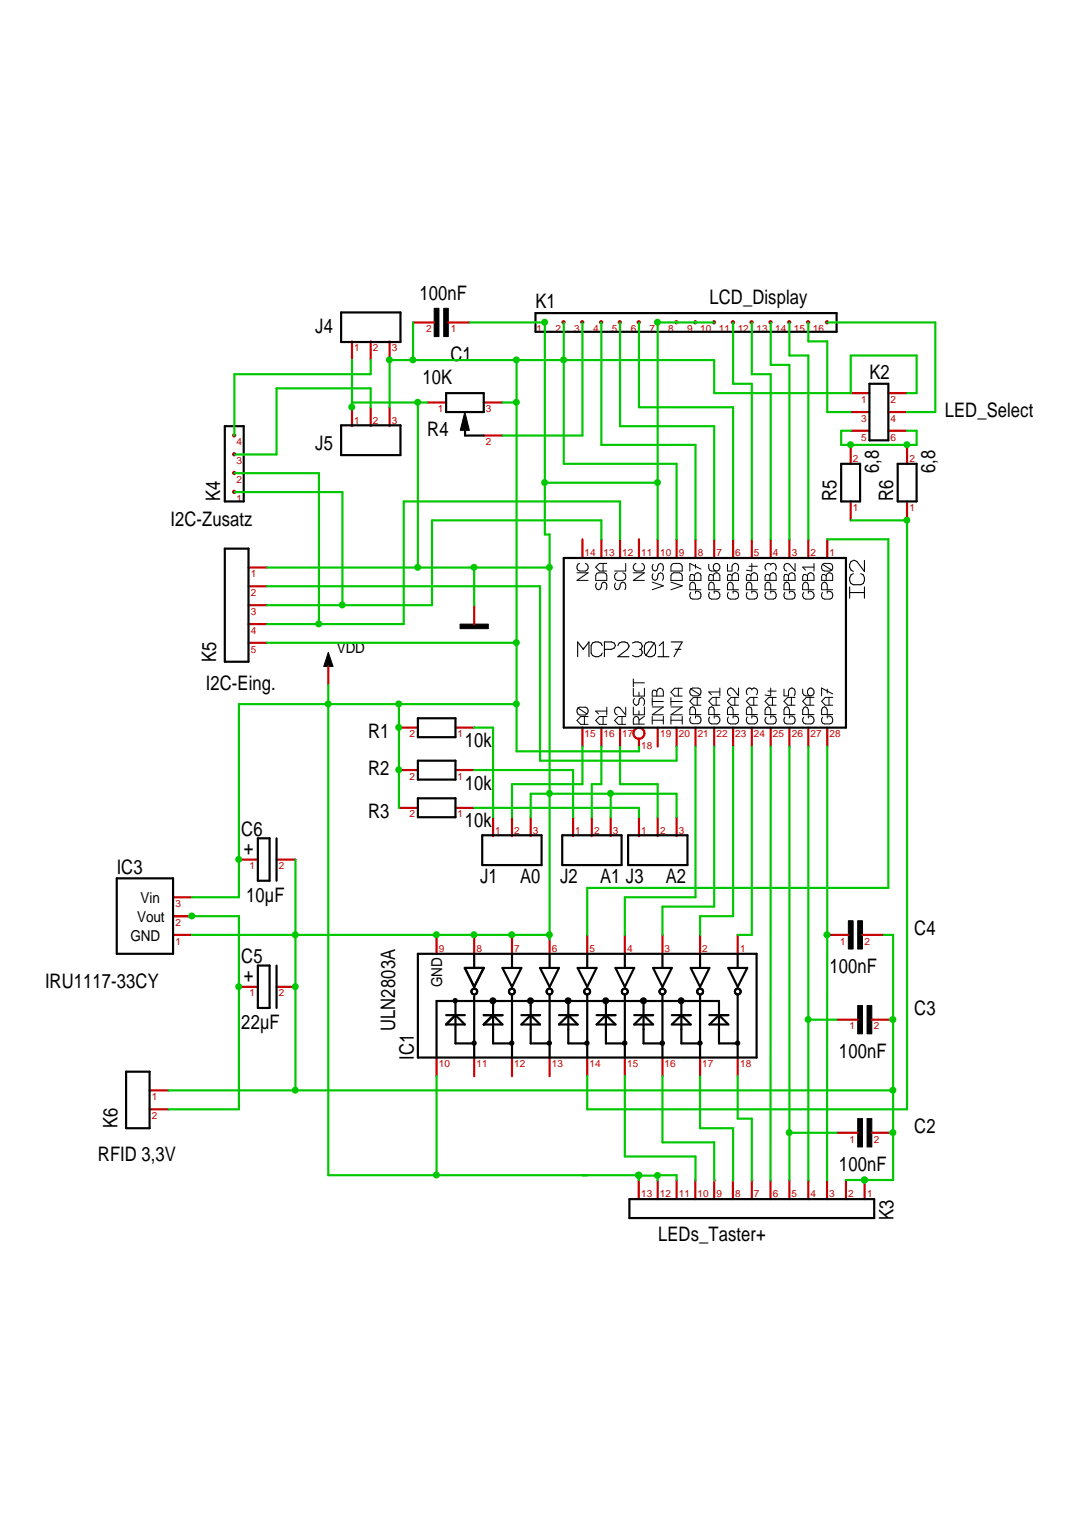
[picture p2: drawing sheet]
<svg xmlns="http://www.w3.org/2000/svg" width="210mm" height="297mm" viewBox="0 0 210 297" stroke-linecap="round" stroke-linejoin="round" font-family="sans-serif">
<g fill="#000001" stroke="#000001" stroke-width=".19">
<path d="M168.8 217.7h1v5.6h-1z" fill-rule="evenodd"/>
<path d="M167 217.7h.9v5.6h-.9z" fill-rule="evenodd"/>
<path d="M63.9 127l1 2.7h-1.9z" fill-rule="evenodd"/>
<path d="M89.6 121.5h5.5v.9h-5.5z" fill-rule="evenodd"/>
<path d="M168.8 195.7h1v5.5h-1z" fill-rule="evenodd"/>
<path d="M167 195.7h.9v5.5h-.9z" fill-rule="evenodd"/>
<path d="M84.5 60h1v5.5h-1z" fill-rule="evenodd"/>
<path d="M86.4 60h.9v5.5h-.9z" fill-rule="evenodd"/>
<path d="M167 179.2h.9v5.5h-.9z" fill-rule="evenodd"/>
<path d="M165.2 179.2h.9v5.5h-.9z" fill-rule="evenodd"/>
</g>
<g fill="none" stroke="#c80000" stroke-width=".42">
<path d="M68.5 66.4v3.7M68.5 79.3v3.7M72.2 66.4v3.7M72.2 79.3v3.7M75.9 66.4v3.7M75.9 79.3v3.7M80.4 62.8h4.1M87.3 62.8h4.1M165.7 76.5h3.6M173 76.5h3.6M165.7 86.6v3.7M165.7 97.6v3.7"/>
<path d="M165.7 83.8h3.6M165.7 80.2h3.6M173 83.8h3.6M173 80.2h3.6M176.6 86.6v3.7M176.6 97.6v3.7M92.3 117.8v3.7M63.9 129.7v3.7M77.7 157.3h3.7M77.7 149.9h3.7M77.7 141.6h3.7M88.7 157.3h3.6"/>
<path d="M88.7 149.9h3.6M88.7 141.6h3.6M96 159.1v3.7M99.7 159.1v3.7M103.3 159.1v3.7M111.6 159.1v3.7M115.2 159.1v3.7M118.9 159.1v3.7M124.4 159.1v3.7M128.1 159.1v3.7M131.7 159.1v3.7M46.5 167.3h3.7"/>
<path d="M53.8 167.3h3.7M46.5 192.1h3.7M53.8 192.1h3.7M161.1 182h4.1M162.9 198.5h4.1M167.9 182h4.1M169.8 198.5h4.1M162.9 220.5h4.1M169.8 220.5h4.1"/>
</g>
<g fill="none" stroke="#000001" stroke-width=".42">
<path d="M66.4 60.8h11.6v5.8h-11.6zM169.3 74.7h3.7v11h-3.7zM66.4 82.8h11.6v5.8h-11.6zM163.8 90.3h3.7v7.3h-3.7zM174.8 90.3h3.7v7.3h-3.7zM81.4 139.8h7.3v3.7h-7.3zM81.4 155.4h7.3v3.7h-7.3zM81.4 148.1h7.3v3.7h-7.3zM50.2 163.2h2.3v8.2h-2.3zM53.8 163.2v8.2M93.9 162.6h11.6v5.8h-11.6zM109.5 162.6h11.5v5.8h-11.5z"/>
<path d="M122.3 162.6h11.6v5.8h-11.6zM50.2 187.9h2.3v8.3h-2.3zM53.8 187.9v8.3"/>
</g>
<g fill="#000001">
<circle cx="96" cy="194.8" r=".68"/>
<circle cx="103.3" cy="194.8" r=".68"/>
<circle cx="110.6" cy="194.8" r=".68"/>
<circle cx="117.9" cy="194.8" r=".68"/>
<circle cx="125.3" cy="194.8" r=".69"/>
<circle cx="132.6" cy="194.8" r=".68"/>
<circle cx="99.6" cy="203" r=".52"/>
<circle cx="107" cy="203" r=".52"/>
<circle cx="114.3" cy="203" r=".52"/>
<circle cx="121.6" cy="203" r=".54"/>
<circle cx="129" cy="203" r=".54"/>
<circle cx="136.3" cy="203" r=".52"/>
<circle cx="143.6" cy="203" r=".52"/>
<circle cx="92.3" cy="203" r=".52"/>
<circle cx="88.6" cy="194.8" r=".52"/>
</g>
<g fill="none" stroke="#c80000" stroke-width=".42">
<path d="M83.2 78.3h3.7M94.2 78.3h3.6M94.2 84.8h3.6M85 182v3.7M92.3 182v3.7M99.7 182v3.7M107 182v3.7M114.3 182v3.7M121.7 182v3.7M129 182v3.7M136.3 182v3.7M143.6 182v3.7"/>
<path d="M85 205.9v3.6M92.3 205.9v3.6M99.7 205.9v3.6M107 205.9v3.6M114.3 205.9v3.6M121.7 205.9v3.6M129 205.9v3.6M136.3 205.9v3.6M143.6 205.9v3.6"/>
</g>
<g fill="none" stroke="#000001" stroke-width=".42">
<path d="M86.9 76.5h7.3v3.7h-7.3zM90.6 83.5v1.3h3.6M81.4 185.7h65.9v20.2h-65.9zM86.9 197.6h3.6M88.7 197.6l1.8 1.8h-3.6zM88.7 194.8v8.3h3.6M90.5 188.4h3.7l-1.9 3.7zM92.3 185.7v2.7M92.3 193.9v12M94.2 197.6h3.6M96 194.8v8.3h3.7M96 197.6l1.8 1.8h-3.6z"/>
<path d="M97.8 188.4h3.7l-1.8 3.7zM99.7 185.7v2.7M99.7 193.6v12.3M101.5 197.6h3.7M103.3 194.8v8.3h3.7M103.3 197.6l1.9 1.8h-3.7zM105.2 188.4h3.6l-1.8 3.7zM107 185.7v2.7M107 193.6v12.3M108.8 197.6h3.7M110.7 194.8v8.3h3.6M110.7 197.6l1.8 1.8h-3.7z"/>
<path d="M112.5 188.4h3.7l-1.9 3.7zM114.3 185.7v2.7M114.3 193.6v12.3M116.2 197.6h3.6M118 194.8v8.3h3.7M118 197.6l1.8 1.8h-3.6zM119.8 188.4h3.7l-1.8 3.7zM121.7 185.7v2.7M121.7 193.6v12.3M123.5 197.6h3.7M125.3 194.8v8.3h3.7M125.3 197.6l1.9 1.8h-3.7z"/>
<path d="M127.2 188.4h3.6l-1.8 3.7zM129 185.7v2.7M129 193.6v12.3M130.8 197.6h3.7M130.8 199.4l1.9-1.8 1.8 1.8zM132.7 194.8v8.3h3.6M134.5 188.4h3.6l-1.8 3.7zM136.3 185.7v2.7M136.3 193.6v12.3M138.1 197.6h3.7M138.1 199.4l1.9-1.8 1.8 1.8zM141.8 188.4h3.7l-1.9 3.7z"/>
<path d="M143.6 185.7v2.7M143.6 193.6v12.3M143.6 203.1h-3.6v-8.3h-55v11.1"/>
<circle cx="92.3" cy="193" r=".57"/>
<circle cx="99.7" cy="193" r=".57"/>
<circle cx="107" cy="193" r=".57"/>
<circle cx="114.3" cy="193" r=".59"/>
<circle cx="121.7" cy="193" r=".58"/>
<circle cx="129" cy="193" r=".57"/>
<circle cx="136.3" cy="193" r=".58"/>
<circle cx="143.7" cy="193" r=".57"/>
</g>
<path d="M90.5 80.2l.9 3.6h-1.8z" fill-rule="evenodd" fill="#000001" stroke="#000001" stroke-width=".19"/>
<g fill="#c80000">
<circle cx="45.6" cy="84.7" r=".42"/>
<circle cx="45.6" cy="88.4" r=".42"/>
<circle cx="45.6" cy="92.1" r=".42"/>
<circle cx="45.6" cy="95.7" r=".42"/>
</g>
<path d="M43.8 83h3.7v14.6h-3.7z" fill="none" stroke="#000001" stroke-width=".42"/>
<g fill="#c80000">
<circle cx="161" cy="62.7" r=".42"/>
<circle cx="157.4" cy="62.7" r=".42"/>
<circle cx="153.7" cy="62.7" r=".42"/>
<circle cx="150" cy="62.7" r=".42"/>
<circle cx="146.4" cy="62.7" r=".42"/>
<circle cx="142.7" cy="62.7" r=".42"/>
<circle cx="139" cy="62.7" r=".42"/>
<circle cx="135.4" cy="62.7" r=".42"/>
<circle cx="131.7" cy="62.7" r=".42"/>
<circle cx="128" cy="62.7" r=".42"/>
<circle cx="124.4" cy="62.7" r=".42"/>
<circle cx="120.7" cy="62.7" r=".42"/>
<circle cx="117.1" cy="62.7" r=".42"/>
<circle cx="113.4" cy="62.7" r=".42"/>
<circle cx="109.7" cy="62.7" r=".42"/>
<circle cx="106.1" cy="62.7" r=".42"/>
</g>
<path d="M104.3 60.9h58.6v3.7h-58.6zM43.8 106.8h4.6v22h-4.6zM109.8 108.6h54.9v33h-54.9zM22.7 171h11v14.7h-11zM24.6 208.6h4.5v11h-4.5zM122.6 233.4h47.6v3.7h-47.6z" fill="none" stroke="#000001" stroke-width=".42"/>
<g fill="none" stroke="#c80000" stroke-width=".42">
<path d="M48.4 117.8h3.6M48.4 114.1h3.6M48.4 110.5h3.6M113.4 105v3.6M117.1 105v3.6M120.7 105v3.6M124.4 105v3.6M128.1 105v3.6M131.7 105v3.6M135.4 105v3.6M139.1 105v3.6M142.7 105v3.6"/>
<path d="M146.4 105v3.6M150.1 105v3.6M153.7 105v3.6M157.4 105v3.6M161.1 105v3.6M48.4 125.1h3.6M48.4 121.5h3.6M113.4 141.6v3.7M117.1 141.6v3.7M120.7 141.6v3.7M124.4 143.8v1.5M128.1 141.6v3.7"/>
<path d="M131.7 141.6v3.7M135.4 141.6v3.7M139.1 141.6v3.7M142.7 141.6v3.7M146.4 141.6v3.7M150.1 141.6v3.7M153.7 141.6v3.7M157.4 141.6v3.7M161.1 141.6v3.7M33.7 174.7h3.7M33.7 178.3h3.7M33.7 182h3.7"/>
<path d="M29.1 215.9h3.7M29.1 212.2h3.7M124.4 229.8v3.6M128.1 229.8v3.6M131.7 229.8v3.6M135.4 229.8v3.6M139.1 229.8v3.6M142.7 229.8v3.6M146.4 229.8v3.6M150 229.8v3.6M153.7 229.8v3.6M157.4 229.8v3.6"/>
<path d="M161 229.8v3.6M164.7 229.8v3.6M168.4 229.8v3.6"/>
<circle cx="124.4" cy="142.7" r="1.09"/>
</g>
<g fill="none" stroke="#000001" stroke-width=".19">
<path d="M112.4 111.5h2.1l-2.1 1.5h2.1M112.9 109.7a.78 .78 0 0 0-.6 .7 .78 .78 0 0 0 .6 .8h1.1a.76 .76 0 0 0 .5-.8 .76 .76 0 0 0-.5-.7M116.2 113.5a.81 .81 0 0 0 .3 1.3l.4-.2 .2-.4 .2-.7 .3-.2 .4 .2 .2 .4v.5l-.2 .4M116.2 111.7l.3-.2h1.1l.4 .2 .2 .3v1h-2.2v-1zM117.4 109.7v1.5M118.2 109.7h-1.5l-.7 .7 .7 .8h1.5M119.8 113.5a.82 .82 0 0 0 .4 1.3l.4-.2 .1-.7 .2-.4 .4-.2 .4 .2 .1 .4v.5l-.1 .4M120.2 111.5a.78 .78 0 0 0-.5 .7 .78 .78 0 0 0 .5 .8h1.1a.76 .76 0 0 0 .6-.8 .76 .76 0 0 0-.6-.7M121.8 109.7v1.5h-2.1M123.3 111.5h2.2l-2.2 1.5h2.2M123.9 109.7a.76 .76 0 0 0-.6 .7 .76 .76 0 0 0 .6 .8h1.1a.78 .78 0 0 0 .5-.8 .78 .78 0 0 0-.5-.7M127 113.3l2.2 .7-2.2 .8"/>
<path d="M127.2 109.8a.81 .81 0 0 0 .4 1.4l.3-.2 .4-1.2 .3-.1 .4 .1 .2 .4v.6l-.2 .4M127.2 111.7a.81 .81 0 0 0 .4 1.3l.3-.2 .2-.8 .2-.3 .3-.2 .4 .2 .2 .3v.6l-.2 .4M130.6 113.3l2.2 .7-2.2 .8M130.9 111.7l.3-.2h1.1l.3 .2 .2 .3v1h-2.2v-1zM130.9 109.8l.3-.1h1.1l.3 .1 .2 .4v1h-2.2v-1zM134.5 111.8h.4l.3 .2 .2-.3 .4-.2 .5 .2 .2 .3v1h-2.2v-.8zM134.5 115.3a.81 .81 0 0 0 .4 1.3h1a.79 .79 0 0 0 .6-.7 .79 .79 0 0 0-.6-.8h-.5v.4M135.2 112v1M135.4 109.8v.8M135.4 114.8v-.9l-.2-.4-.3-.2-.4 .2-.2 .4v.9h2.2M136.5 110.8l-2.2-1.1v1.5M138 109.8v.8l.2 .4 .3 .2h1.1a.75 .75 0 0 0 .6-.9 .75 .75 0 0 0-.8-.6 .76 .76 0 0 0-.5 .7 .76 .76 0 0 0 .5 .8"/>
<path d="M138.2 111.8l.7 .2 .2-.3 .3-.2 .6 .2 .2 .3v1h-2.2v-.8zM138.2 115.3a.82 .82 0 0 0 .3 1.3h1.1a.79 .79 0 0 0 .6-.7 .79 .79 0 0 0-.6-.8h-.5v.4M138.9 112v1M139.1 114.8v-.9l-.2-.4-.4-.2-.3 .2-.2 .4v.9h2.2M141.6 109.8v1.4h.9v-1l.2-.4 .4-.1 .5 .1 .2 .4v.6l-.2 .4M141.8 111.8h.4l.3 .2 .2-.3 .4-.2 .5 .2 .2 .3v1h-2.2v-.8zM141.8 115.3a.81 .81 0 0 0 .4 1.3h1.1a.79 .79 0 0 0 .5-.7 .79 .79 0 0 0-.5-.8h-.6v.4M142.5 112v1M142.7 114.8v-.9l-.2-.4-.3-.2-.4 .2-.2 .4v.9h2.2M145.5 111.8l.7 .2 .2-.3 .4-.2 .5 .2 .2 .3v1h-2.2v-.8zM145.5 115.3a.82 .82 0 0 0 .3 1.3h1.1a.79 .79 0 0 0 .6-.7 .79 .79 0 0 0-.6-.8h-.5v.4M145.8 110.2h1.7"/>
<path d="M146.2 112v1M146.4 109.7v1.5l-1.1-.2M146.4 114.8v-.9l-.2-.4-.4-.2-.3 .2-.2 .4v.9h2.2M149.2 111.8l.7 .2 .2-.3 .3-.2 .6 .2 .1 .3v1h-2.1v-.8zM149.2 115.3a.78 .78 0 0 0 .3 1.3h1.1a.81 .81 0 0 0 .6-.7 .81 .81 0 0 0-.6-.8h-.5v.4M149.9 112v1M150.1 109.8l-.6-.1a.78 .78 0 0 0-.3 1.3M150.1 109.8l.5-.1a.82 .82 0 0 1 .4 1.3M150.1 114.8v-.9l-.2-.4-.4-.2-.3 .2-.2 .4v.9h2.1M150.1 109.8v.2M152.8 111.8h.4l.3 .2 .2-.3 .4-.2 .5 .2 .2 .3v1h-2.1v-.8zM152.8 115.3a.81 .81 0 0 0 .4 1.3h1.1a.79 .79 0 0 0 .5-.7 .79 .79 0 0 0-.5-.8h-.6v.4"/>
<path d="M153.5 112v1M153.7 114.8v-.9l-.2-.4-.3-.2-.4 .2-.1 .4v.9h2.1M154.8 109.7v1.5l-1.1-1.4-.5-.1a.76 .76 0 0 0-.6 .7 .76 .76 0 0 0 .6 .8M156.5 111.8l.7 .2 .2-.3 .3-.2 .6 .2 .2 .3v1h-2.2v-.8zM156.5 115.3a.78 .78 0 0 0 .3 1.3h1.1a.79 .79 0 0 0 .6-.7 .79 .79 0 0 0-.6-.8h-.5v.4M157.2 112v1M157.4 114.8v-.9l-.2-.4-.4-.2-.3 .2-.2 .4v.9h2.2M158.5 109.7v1.5M158.5 110.4h-2.2l.5 .6M160.1 111.8h.4l.4 .2 .2-.3 .3-.2 .6 .2 .1 .3v1h-2.1v-.8zM160.1 109.8a.81 .81 0 0 0 .4 1.4h1.1l.4-.2M160.1 109.8l.4-.1h1.1a.81 .81 0 0 1 .4 1.3"/>
<path d="M160.1 115.3a.81 .81 0 0 0 .4 1.3h1.1a.79 .79 0 0 0 .6-.7 .79 .79 0 0 0-.6-.8h-.5v.4M160.1 109.8l1.9 1.2M160.9 112v1M161.1 114.8v-.9l-.2-.4-.4-.2-.4 .2-.1 .4v.9h2.1M112.5 137.8l.4-.1h1.1a.78 .78 0 0 1 .3 1.3M112.5 137.8a.87 .87 0 0 0 .4 1.4h1.1l.3-.2M112.5 137.8l1.8 1.2M113.8 139.5v1.5M114.5 139.5h-1.4l-.7 .7 .7 .8h1.4M117.4 139.5v1.5M118.2 137.7v1.5M118.2 139.5h-1.5l-.7 .7 .7 .8h1.5"/>
<path d="M118.2 138.4h-2.2l.5 .6M121.1 139.5v1.5M121.8 139.5h-1.4l-.7 .7 .7 .8h1.4M121.8 137.7v1.5l-1.1-1.4-.5-.1a.81 .81 0 0 0-.6 .7 .81 .81 0 0 0 .6 .8M123.3 132.2v1.5M123.3 134v1.5h2.2v-1.5M123.3 137.6v1.5h2.2v-1.5M123.3 132.9h2.2M123.5 136a.82 .82 0 0 0 .4 1.3l.3-.2 .4-1.1 .4-.2 .3 .2 .2 .3v.6l-.2 .4M124.4 134.7v.8M124.4 138.4v.7M125.5 139.4l-1.1 .8"/>
<path d="M127 137.6h2.2l-2.2 1.5h2.2M127 135.8v1.5M127 139.4v1.6M127 136.6h2.2M127.2 134.4h.4l.3 .2 .2-.4 .3-.2 .6 .2 .2 .4v.9h-2.2v-.8zM127.9 134.6v.9M129.2 139.4v1.6M130.6 137.6h2.2l-2.2 1.5h2.2M130.6 136.6h2.2M130.6 135.8v1.5M130.6 139.4v1.6M132.1 134v1.5"/>
<path d="M132.8 134h-1.4l-.8 .7 .8 .8h1.4M132.8 139.4v1.6M134.5 134.1a.85 .85 0 0 0 .4 1.4h1l.4-.3M134.5 139.6a.81 .81 0 0 0 .4 1.3h1a.76 .76 0 0 0 .6-.8 .76 .76 0 0 0-.6-.7h-.5v.4M134.5 134.1l.4-.2h1a.81 .81 0 0 1 .4 1.3M134.5 134.1l1.8 1.1M135.4 139.1v-1l-.2-.4-.3-.1-.4 .1-.2 .4v1h2.2M135.8 135.7v1.6M136.5 135.7h-1.5l-.7 .8 .7 .8h1.5M138.2 139.6a.87 .87 0 0 0 .3 1.3h1.1a.79 .79 0 0 0 .6-.7 .79 .79 0 0 0-.6-.8h-.5v.4M139.1 139.1v-1l-.2-.4-.4-.1-.3 .1-.2 .4v1h2.2M139.4 135.7v1.6"/>
<path d="M140.2 135.7h-1.5l-.7 .8 .7 .8h1.5M140.2 133.9v1.6M140.2 134.7h-2.2l.5 .5M141.8 139.6a.85 .85 0 0 0 .4 1.3h1.1a.79 .79 0 0 0 .5-.7 .79 .79 0 0 0-.5-.8h-.6v.4M142.7 139.1v-1l-.2-.4-.3-.1-.4 .1-.2 .4v1h2.2M143.1 135.7v1.6M143.8 135.7h-1.4l-.8 .8 .8 .8h1.4M143.8 133.9v1.6l-1.1-1.4-.5-.2a.79 .79 0 0 0-.6 .8 .79 .79 0 0 0 .6 .8M145.5 139.6a.87 .87 0 0 0 .3 1.3h1.1a.79 .79 0 0 0 .6-.7 .79 .79 0 0 0-.6-.8h-.5v.4M146.4 139.1v-1l-.2-.4-.4-.1-.3 .1-.2 .4v1h2.2M146.4 134.1l-.4-.2a.76 .76 0 0 0-.7 .5 .76 .76 0 0 0 .2 .8M146.4 134.1l.5-.2a.81 .81 0 0 1 .4 1.3"/>
<path d="M146.4 134.1v.2M146.8 135.7v1.6M147.5 135.7h-1.5l-.7 .8 .7 .8h1.5M149.2 139.6a.78 .78 0 0 0 .3 1.3h1.1a.81 .81 0 0 0 .6-.7 .81 .81 0 0 0-.6-.8h-.5v.4M149.5 134.5h1.6M150.1 139.1v-.9l-.2-.4-.4-.2-.3 .2-.2 .4v.9h2.1M150.1 133.9v1.6l-1.1-.2M150.4 135.7v1.6M151.1 135.7h-1.4l-.7 .8 .7 .8h1.4M152.7 134.1v1.4h.8v-1l.2-.4 .6-.2a.98 .98 0 0 1 .3 1.6M152.8 139.6a.81 .81 0 0 0 .4 1.3h1.1a.79 .79 0 0 0 .5-.7 .79 .79 0 0 0-.5-.8h-.6v.4M153.7 139.1v-.9l-.2-.4-.3-.2-.4 .2-.1 .4v.9h2.1"/>
<path d="M154.1 135.7v1.6M154.8 135.7h-1.4l-.7 .8 .7 .8h1.4M156.3 134.1v.8l.2 .4 .3 .2h1.1a.78 .78 0 0 0 .6-.9 .78 .78 0 0 0-.8-.7 .82 .82 0 0 0-.5 .8 .82 .82 0 0 0 .5 .8M156.5 139.6a.78 .78 0 0 0 .3 1.3h1.1a.79 .79 0 0 0 .6-.7 .79 .79 0 0 0-.6-.8h-.5v.4M157.4 139.1v-.9l-.2-.4-.4-.2-.3 .2-.2 .4v.9h2.2M157.7 135.7v1.6M158.5 135.7h-1.5l-.7 .8 .7 .8h1.5M160.1 139.6a.81 .81 0 0 0 .4 1.3h1.1a.79 .79 0 0 0 .6-.7 .79 .79 0 0 0-.6-.8h-.5v.4M161.1 139.1v-.9l-.2-.4-.4-.2-.4 .2-.1 .4v.9h2.1M161.1 134.1v.8M161.4 135.7v1.6M162.1 135.7h-1.4l-.7 .8 .7 .8h1.4"/>
<path d="M162.1 135.1l-2.1-1.2v1.6M124.4 141v-1l-.2-.4-.3-.2-.4 .2-.2 .4v1h2.2M127 140.2h2.2M130.6 140.2h2.2"/>
</g>
<g fill="none" stroke="#000001" stroke-width=".21">
<path d="M165.4 115.3h2.9M165.4 114.2v2.2M166.2 111.7a1.15 1.15 0 0 0-.8 1 1.15 1.15 0 0 0 .8 1.1h1.4a1.15 1.15 0 0 0 .8-1.1 1.15 1.15 0 0 0-.8-1M168.3 109.1v2.1l-1.4-1.9-.7-.2a1.15 1.15 0 0 0-.8 1.1 1.15 1.15 0 0 0 .8 1M168.3 114.2v2.2M113.6 126.4l-1.1-1.4v2.8M113.6 126.1v.3M113.6 126.4l1.1-1.4v2.8M117.3 125.7a1.15 1.15 0 0 0-1.1-.8 1.15 1.15 0 0 0-1.1 .8v1.4a1.15 1.15 0 0 0 1.1 .8 1.15 1.15 0 0 0 1.1-.8M117.7 126.4h1.3l.6-.3 .2-.4-.2-.5-.6-.2h-1.3v2.8M120.3 125.7a1.12 1.12 0 0 1 1.2-.8 1.12 1.12 0 0 1 1 1l-.3 .5-1.9 1.4h2.2M123.1 125.2a1.24 1.24 0 0 1 2 .5l-.3 .7"/>
<path d="M124.5 126.4h.3M124.8 126.4l.3 .7a1.2 1.2 0 0 1-2 .5M127.4 125.2l.2 .5v1.4a1.17 1.17 0 0 1-1.8 .5M127.4 125.2a1.24 1.24 0 0 0-1.9 .5v1.4l.3 .5M127.4 125.2l-1.6 2.4M128.1 127.8h2.2M128.4 125.7l.8-.7v2.8M130.7 125h2.1l-1.6 2.8M131.5 126.4h1.1"/>
</g>
<path d="M92.3 157.3h32.1v1.8M92.3 149.9h19.3v9.2M92.3 141.6h3.7v17.5M113.4 145.3v7.3h-13.7v6.5M117.1 145.3v7.3h-1.9v6.5M120.7 145.3v7.3h7.4v6.5" fill="none" stroke="#00c800" stroke-width=".42"/>
<g fill="#00c800">
<circle cx="165.6" cy="86.6" r=".68"/>
<circle cx="176.6" cy="86.6" r=".68"/>
</g>
<path d="M165.7 83.8h-1.9v2.8h14.7v-2.8h-1.9M176.6 101.3v114.6h-62.3v-6.4" fill="none" stroke="#00c800" stroke-width=".42"/>
<circle cx="176.6" cy="101.2" r=".68" fill="#00c800"/>
<path d="M72.2 79.3v-3.7h-18.4v12.9h-8.2M72.2 70.1v2.7h-26.6v12M165.7 101.3h10.9M150.1 145.3l-.1 84.5M162.9 220.5h-9.2v9.2" fill="none" stroke="#00c800" stroke-width=".42"/>
<path d="M153.7 229.7v.1" fill="none" stroke="#f0f" stroke-width=".42"/>
<circle cx="153.7" cy="220.5" r=".68" fill="#00c800"/>
<path d="M153.7 145.3v75.2" fill="none" stroke="#00c800" stroke-width=".42"/>
<circle cx="161" cy="182" r=".69" fill="#00c800"/>
<path d="M63.9 137.1v91.7h21.1v-19.3M161.1 145.3l-.1 84.5" fill="none" stroke="#00c800" stroke-width=".42"/>
<path d="M128.1 228.8h.1M131.7 229.7v.1" fill="none" stroke="#f0f" stroke-width=".42"/>
<circle cx="124.4" cy="228.8" r=".68" fill="#00c800"/>
<path d="M85 228.8h43.1v1M124.4 228.8v1M128.1 228.8h3.6v.9" fill="none" stroke="#00c800" stroke-width=".42"/>
<g fill="#00c800">
<circle cx="77.6" cy="137" r=".68"/>
<circle cx="77.6" cy="141.6" r=".68"/>
</g>
<path d="M63.9 137.1h13.8M77.7 141.6v15.7" fill="none" stroke="#00c800" stroke-width=".42"/>
<circle cx="77.6" cy="149.8" r=".68" fill="#00c800"/>
<path d="M77.7 137.1v4.5" fill="none" stroke="#00c800" stroke-width=".42"/>
<circle cx="124.4" cy="228.7" r=".69" fill="#00c800"/>
<path d="M109.8 70.1h29.3v6.4h26.6v-7.3h12.8v7.3h-1.9" fill="none" stroke="#00c800" stroke-width=".42"/>
<circle cx="75.8" cy="70" r=".68" fill="#00c800"/>
<path d="M75.9 70.1v9.2" fill="none" stroke="#00c800" stroke-width=".42"/>
<circle cx="80.4" cy="70" r=".68" fill="#00c800"/>
<path d="M75.9 70.1h4.5" fill="none" stroke="#00c800" stroke-width=".42"/>
<circle cx="100.5" cy="78.3" r=".68" fill="#00c800"/>
<path d="M100.6 70.1v8.2h-2.8" fill="none" stroke="#00c800" stroke-width=".42"/>
<g fill="#00c800">
<circle cx="128" cy="228.8" r=".68"/>
<circle cx="124.4" cy="228.8" r=".69"/>
</g>
<path d="M124.4 228.8h.1" fill="none" stroke="#00c800" stroke-width=".42"/>
<circle cx="85" cy="228.7" r=".68" fill="#00c800"/>
<path d="M124.4 228.8v.9" fill="none" stroke="#00c800" stroke-width=".42"/>
<circle cx="124.4" cy="228.8" r=".21" fill="#00c800"/>
<path d="M109.8 62.8v7.3" fill="none" stroke="#00c800" stroke-width=".42"/>
<circle cx="46.5" cy="167.3" r=".68" fill="#00c800"/>
<path d="M100.6 137.1v9.1h23.8" fill="none" stroke="#00c800" stroke-width=".42"/>
<g fill="#00c800">
<circle cx="100.5" cy="125.1" r=".68"/>
<circle cx="100.5" cy="70" r=".68"/>
</g>
<path d="M100.6 78.3v46.8" fill="none" stroke="#00c800" stroke-width=".42"/>
<g fill="#00c800">
<circle cx="109.7" cy="70" r=".68"/>
<circle cx="100.5" cy="137" r=".68"/>
</g>
<path d="M80.4 62.8v7.3M77.7 137.1h22.9" fill="none" stroke="#00c800" stroke-width=".42"/>
<circle cx="63.9" cy="137" r=".69" fill="#00c800"/>
<path d="M80.4 70.1h29.4v20.2h21.9v14.7M52 125.1h48.6v12M63.9 133.4v3.7h-17.4v37.6h-9.1M124.4 145.3v.9" fill="none" stroke="#00c800" stroke-width=".42"/>
<path d="M168.4 229.7h.1" fill="none" stroke="#f0f" stroke-width=".42"/>
<circle cx="57.5" cy="212.2" r=".68" fill="#00c800"/>
<path d="M32.8 212.2h24.7" fill="none" stroke="#00c800" stroke-width=".42"/>
<g fill="#00c800">
<circle cx="173.9" cy="212.2" r=".69"/>
<circle cx="173.9" cy="220.5" r=".69"/>
</g>
<path d="M164.7 229.7v.1M168.4 229.7h5.5" fill="none" stroke="#00c800" stroke-width=".42"/>
<g fill="#00c800">
<circle cx="168.3" cy="229.6" r=".68"/>
<circle cx="168.3" cy="229.7" r=".68"/>
</g>
<path d="M172 182h1.9v47.7M57.5 212.2h116.4M164.7 229.7l3.7 .1" fill="none" stroke="#00c800" stroke-width=".42"/>
<circle cx="107" cy="181.9" r=".68" fill="#00c800"/>
<path d="M107 154.5v27.5M57.5 167.3v44.9M37.4 182h47.6" fill="none" stroke="#00c800" stroke-width=".42"/>
<circle cx="173.9" cy="198.5" r=".69" fill="#00c800"/>
<path d="M92.3 182h7.4" fill="none" stroke="#00c800" stroke-width=".42"/>
<circle cx="85" cy="181.9" r=".68" fill="#00c800"/>
<path d="M85 182h7.3" fill="none" stroke="#00c800" stroke-width=".42"/>
<g fill="#00c800">
<circle cx="57.5" cy="181.9" r=".68"/>
<circle cx="57.5" cy="192.1" r=".68"/>
<circle cx="92.3" cy="181.9" r=".68"/>
<circle cx="99.6" cy="182" r=".69"/>
</g>
<path d="M103.3 154.5h3.7M118.9 154.5h12.8v4.6M99.7 182h7.3" fill="none" stroke="#00c800" stroke-width=".42"/>
<circle cx="118.9" cy="154.4" r=".68" fill="#00c800"/>
<path d="M107 154.5h11.9v4.6" fill="none" stroke="#00c800" stroke-width=".42"/>
<circle cx="107" cy="154.4" r=".68" fill="#00c800"/>
<path d="M106.1 94v10h.9v50.5M92.3 110.5h14.7M103.3 154.5v4.6M107 182v.9" fill="none" stroke="#00c800" stroke-width=".42"/>
<circle cx="68.5" cy="79.2" r=".68" fill="#00c800"/>
<path d="M68.5 70.1v9.2" fill="none" stroke="#00c800" stroke-width=".42"/>
<circle cx="81.3" cy="78.3" r=".68" fill="#00c800"/>
<path d="M68.5 78.3h12.9" fill="none" stroke="#00c800" stroke-width=".42"/>
<circle cx="81.3" cy="110.4" r=".68" fill="#00c800"/>
<path d="M83.2 78.3h-1.8v32.2h10.9" fill="none" stroke="#00c800" stroke-width=".42"/>
<circle cx="106" cy="62.7" r=".68" fill="#00c800"/>
<path d="M91.4 62.8h14.7" fill="none" stroke="#00c800" stroke-width=".42"/>
<circle cx="106" cy="93.9" r=".68" fill="#00c800"/>
<path d="M106.1 62.8v31.2h22" fill="none" stroke="#00c800" stroke-width=".42"/>
<circle cx="92.3" cy="110.4" r=".68" fill="#00c800"/>
<path d="M128.1 62.8h11" fill="none" stroke="#00c800" stroke-width=".42"/>
<circle cx="128" cy="62.7" r=".68" fill="#00c800"/>
<path d="M128.1 94v11M52 110.5h29.4" fill="none" stroke="#00c800" stroke-width=".42"/>
<g fill="#00c800">
<circle cx="128" cy="93.9" r=".68"/>
<circle cx="107" cy="110.4" r=".68"/>
</g>
<path d="M128.1 62.8v31.2M92.3 110.5v7.3M161.1 105h11.9v67.8h-58.7v9.2M135.4 145.3v29.4h-13.7v7.3M139.1 145.3v31.2h-10.1v5.5M142.7 145.3v33h-6.4v3.7M146.4 145.3v36.7h-2.8M121.7 209.5v15.6h13.7v4.7" fill="none" stroke="#00c800" stroke-width=".42"/>
<path d="M135.4 229.8h.1" fill="none" stroke="#f0f" stroke-width=".42"/>
<circle cx="139.1" cy="229.8" r=".21" fill="#f0f"/>
<path d="M129 209.5v12.9h10.1v7.4M136.3 209.5v10.1h6.4v10.2" fill="none" stroke="#00c800" stroke-width=".42"/>
<path d="M142.7 229.8h.1" fill="none" stroke="#f0f" stroke-width=".42"/>
<circle cx="146.4" cy="229.8" r=".21" fill="#f0f"/>
<path d="M143.6 209.5v8.2h2.8v12.1" fill="none" stroke="#00c800" stroke-width=".42"/>
<circle cx="157.4" cy="198.4" r=".68" fill="#00c800"/>
<path d="M157.4 145.3v84.5M46.5 192.1v23.8h-13.7M157.4 198.5h5.5" fill="none" stroke="#00c800" stroke-width=".42"/>
<g fill="#00c800">
<circle cx="46.5" cy="192.1" r=".68"/>
<circle cx="37.3" cy="178.3" r=".68"/>
</g>
<path d="M45.6 95.8h21.1v22h17.4v-16.5h33v3.7M52 114.1h53.2v34h26.5v-2.8M37.4 178.3h9.1v13.8" fill="none" stroke="#00c800" stroke-width=".42"/>
<circle cx="66.6" cy="117.8" r=".68" fill="#00c800"/>
<path d="M45.6 92.1h16.5v29.4h16.5v-23.9h42.1v7.4M52 117.8h14.7" fill="none" stroke="#00c800" stroke-width=".42"/>
<circle cx="62.1" cy="121.4" r=".68" fill="#00c800"/>
<path d="M113.4 62.8v22h-15.6M117.1 62.8v23.8h18.3v18.4M120.7 62.8v20.2h18.4v22M124.4 62.8v16.5h18.3v25.7M142.7 62.8v11.9h3.7v30.3M146.4 62.8v10h3.7v32.2M150.1 62.8v8.2h3.6v34M153.7 62.8v6.4h3.7v35.8M157.4 62.8v3.6h3.7v13.8h4.6M161.1 62.8h21v17.4h-5.5M52 121.5h10.1" fill="none" stroke="#00c800" stroke-width=".42"/>
<g font-size="3.9" fill="#000001">
<text x="81.7" y="58.3">100nF</text>
<text x="138.1" y="59.1">LCD_Display</text>
<text x="61.4" y="64.8">J4</text>
<text x="104.3" y="60">K1</text>
<text x="87.7" y="70.3">C1</text>
<text x="82.3" y="74.8">10K</text>
<text x="169.3" y="73.8">K2</text>
<text x="184" y="81.1">LED_Select</text>
<text x="61.4" y="87.5">J5</text>
<text x="83.2" y="84.9">R4</text>
<text x="171.2" y="92.1" transform="rotate(-90 171.2 92.1)">6,8</text>
<text x="182.1" y="92.1" transform="rotate(-90 182.1 92.1)">6,8</text>
<text x="42.9" y="97.6" transform="rotate(-90 42.9 97.6)">K4</text>
<text x="162.9" y="97.6" transform="rotate(-90 162.9 97.6)">R5</text>
<text x="173.9" y="97.6" transform="rotate(-90 173.9 97.6)">R6</text>
<text x="33.2" y="102.3">I2C-Zusatz</text>
<text x="42.1" y="128.8" transform="rotate(-90 42.1 128.8)">K5</text>
<text x="40.1" y="134.3">I2C-Eing.</text>
<text x="71.7" y="143.6">R1</text>
<text x="90.5" y="145.4">10k</text>
<text x="71.7" y="150.9">R2</text>
<text x="90.5" y="153.7">10k</text>
<text x="71.7" y="159.2">R3</text>
<text x="90.5" y="161">10k</text>
<text x="47" y="162.8">C6</text>
<text x="47.5" y="166.4">+</text>
<text x="22.7" y="170.1">IC3</text>
<text x="93.5" y="171.9">J1</text>
<text x="101.3" y="171.9">A0</text>
<text x="109.1" y="171.9">J2</text>
<text x="116.8" y="171.9">A1 J3</text>
<text x="129.7" y="171.9">A2</text>
<text x="47.9" y="175.6">10µF</text>
<text x="178" y="182">C4</text>
<text x="47" y="187.5">C5</text>
<text x="47.5" y="191.2">+</text>
<text x="161.5" y="189.3">100nF</text>
<text x="8.8" y="192.2">IRU1117-33CY</text>
<text x="178" y="197.6">C3</text>
<text x="47" y="200.3">22µF</text>
<text x="76.9" y="200.7" transform="rotate(-90 76.9 200.7)">ULN2803A</text>
<text x="80.6" y="206.3" transform="rotate(-90 80.6 206.3)">IC1</text>
<text x="163.4" y="205.9">100nF</text>
<text x="22.9" y="219.6" transform="rotate(-90 22.9 219.6)">K6</text>
<text x="178" y="220.5">C2</text>
<text x="19" y="226">RFID 3,3V</text>
<text x="163.4" y="227.9">100nF</text>
<text x="174" y="237.4" transform="rotate(-90 174 237.4)">K3</text>
<text x="128.1" y="241.6">LEDs_Taster+</text>
</g>
<g font-size="2.9" fill="#000001">
<text x="65.6" y="127.2">VDD</text>
<text x="26.7" y="179.4">Vout</text>
<text x="27.4" y="175.8">Vin</text>
<text x="25.4" y="183.1">GND</text>
<text x="86.1" y="192.1" transform="rotate(-90 86.1 192.1)">GND</text>
</g>
<g font-size="1.9" fill="#c80000">
<text x="83" y="64.6">2</text>
<text x="87.8" y="64.6">1</text>
<text x="104.5" y="64.6">1</text>
<text x="108.2" y="64.6">2</text>
<text x="111.8" y="64.6">3</text>
<text x="115.5" y="64.6">4</text>
<text x="119.1" y="64.6">5</text>
<text x="122.8" y="64.6">6</text>
<text x="126.5" y="64.6">7</text>
<text x="130.1" y="64.6">8</text>
<text x="133.8" y="64.6">9</text>
<text x="136.3" y="64.6">10</text>
<text x="140" y="64.6">11</text>
<text x="143.6" y="64.6">12</text>
<text x="147.3" y="64.6">13</text>
<text x="151" y="64.6">14</text>
<text x="154.6" y="64.6">15</text>
<text x="158.3" y="64.6">16</text>
<text x="69" y="68.3">1</text>
<text x="72.6" y="68.3">2</text>
<text x="76.3" y="68.3">3</text>
<text x="69" y="82.5">1</text>
<text x="72.6" y="82.5">2</text>
<text x="76.3" y="82.5">3</text>
<text x="85.3" y="80.2">1</text>
<text x="94.6" y="80.2">3</text>
<text x="167.7" y="78.4">1</text>
<text x="167.7" y="82.1">3</text>
<text x="173.4" y="82.1">4</text>
<text x="173.4" y="78.4">2</text>
<text x="46.1" y="86.6">4</text>
<text x="94.6" y="86.6">2</text>
<text x="166.1" y="89.9">2</text>
<text x="167.7" y="85.8">5</text>
<text x="173.4" y="85.8">6</text>
<text x="177.1" y="89.9">2</text>
<text x="46.1" y="90.3">3</text>
<text x="46.1" y="94">2</text>
<text x="46.1" y="97.6">1</text>
<text x="166.1" y="99.5">1</text>
<text x="177.1" y="99.5">1</text>
<text x="48.8" y="112.3">1</text>
<text x="113.8" y="108.2">14</text>
<text x="117.5" y="108.2">13</text>
<text x="121.2" y="108.2">12</text>
<text x="124.8" y="108.2">11</text>
<text x="128.5" y="108.2">10</text>
<text x="132.2" y="108.2">9</text>
<text x="135.8" y="108.2">8</text>
<text x="139.5" y="108.2">7</text>
<text x="143.2" y="108.2">6</text>
<text x="146.8" y="108.2">5</text>
<text x="150.5" y="108.2">4</text>
<text x="154.2" y="108.2">3</text>
<text x="157.8" y="108.2">2</text>
<text x="161.5" y="108.2">1</text>
<text x="48.8" y="119.7">3</text>
<text x="48.8" y="116">2</text>
<text x="48.8" y="123.3">4</text>
<text x="48.8" y="127">5</text>
<text x="79.8" y="143.5">2</text>
<text x="89.1" y="143.5">1</text>
<text x="113.8" y="143.5">15</text>
<text x="117.5" y="143.5">16</text>
<text x="121.2" y="143.5">17</text>
<text x="128.5" y="143.5">19</text>
<text x="132.2" y="143.5">20</text>
<text x="135.8" y="143.5">21</text>
<text x="139.5" y="143.5">22</text>
<text x="143.2" y="143.5">23</text>
<text x="146.8" y="143.5">24</text>
<text x="150.5" y="143.5">25</text>
<text x="154.2" y="143.5">26</text>
<text x="157.8" y="143.5">27</text>
<text x="161.5" y="143.5">28</text>
<text x="124.8" y="145.7">18</text>
<text x="79.8" y="151.8">2</text>
<text x="89.1" y="151.8">1</text>
<text x="79.8" y="159.1">2</text>
<text x="89.1" y="159.1">1</text>
<text x="96.4" y="162.3">1</text>
<text x="100.1" y="162.3">2</text>
<text x="103.8" y="162.3">3</text>
<text x="112" y="162.3">1</text>
<text x="115.7" y="162.3">2</text>
<text x="119.3" y="162.3">3</text>
<text x="124.8" y="162.3">1</text>
<text x="128.5" y="162.3">2</text>
<text x="132.2" y="162.3">3</text>
<text x="48.6" y="169.2">1</text>
<text x="54.3" y="169.2">2</text>
<text x="34.2" y="176.6">3</text>
<text x="34.2" y="180.2">2</text>
<text x="34.2" y="183.9">1</text>
<text x="85.4" y="185.2">9</text>
<text x="92.8" y="185.2">8</text>
<text x="100.1" y="185.2">7</text>
<text x="107.4" y="185.2">6</text>
<text x="114.8" y="185.2">5</text>
<text x="122.1" y="185.2">4</text>
<text x="129.4" y="185.2">3</text>
<text x="136.7" y="185.2">2</text>
<text x="144.1" y="185.2">1</text>
<text x="163.6" y="183.9">1</text>
<text x="168.4" y="183.9">2</text>
<text x="48.6" y="194">1</text>
<text x="54.3" y="194">2</text>
<text x="165.4" y="200.4">1</text>
<text x="170.2" y="200.4">2</text>
<text x="85.4" y="207.7">10</text>
<text x="92.8" y="207.7">11</text>
<text x="100.1" y="207.7">12</text>
<text x="107.4" y="207.7">13</text>
<text x="114.8" y="207.7">14</text>
<text x="122.1" y="207.7">15</text>
<text x="129.4" y="207.7">16</text>
<text x="136.7" y="207.7">17</text>
<text x="144.1" y="207.7">18</text>
<text x="29.5" y="214.2">1</text>
<text x="29.5" y="217.8">2</text>
<text x="165.4" y="222.4">1</text>
<text x="170.2" y="222.4">2</text>
<text x="124.8" y="233">13</text>
<text x="128.5" y="233">12</text>
<text x="132.2" y="233">11</text>
<text x="135.8" y="233">10</text>
<text x="139.5" y="233">9</text>
<text x="143.2" y="233">8</text>
<text x="146.8" y="233">7</text>
<text x="150.5" y="233">6</text>
<text x="154.1" y="233">5</text>
<text x="157.8" y="233">4</text>
<text x="161.5" y="233">3</text>
<text x="165.1" y="233">2</text>
<text x="168.8" y="233">1</text>
</g>
</svg>
